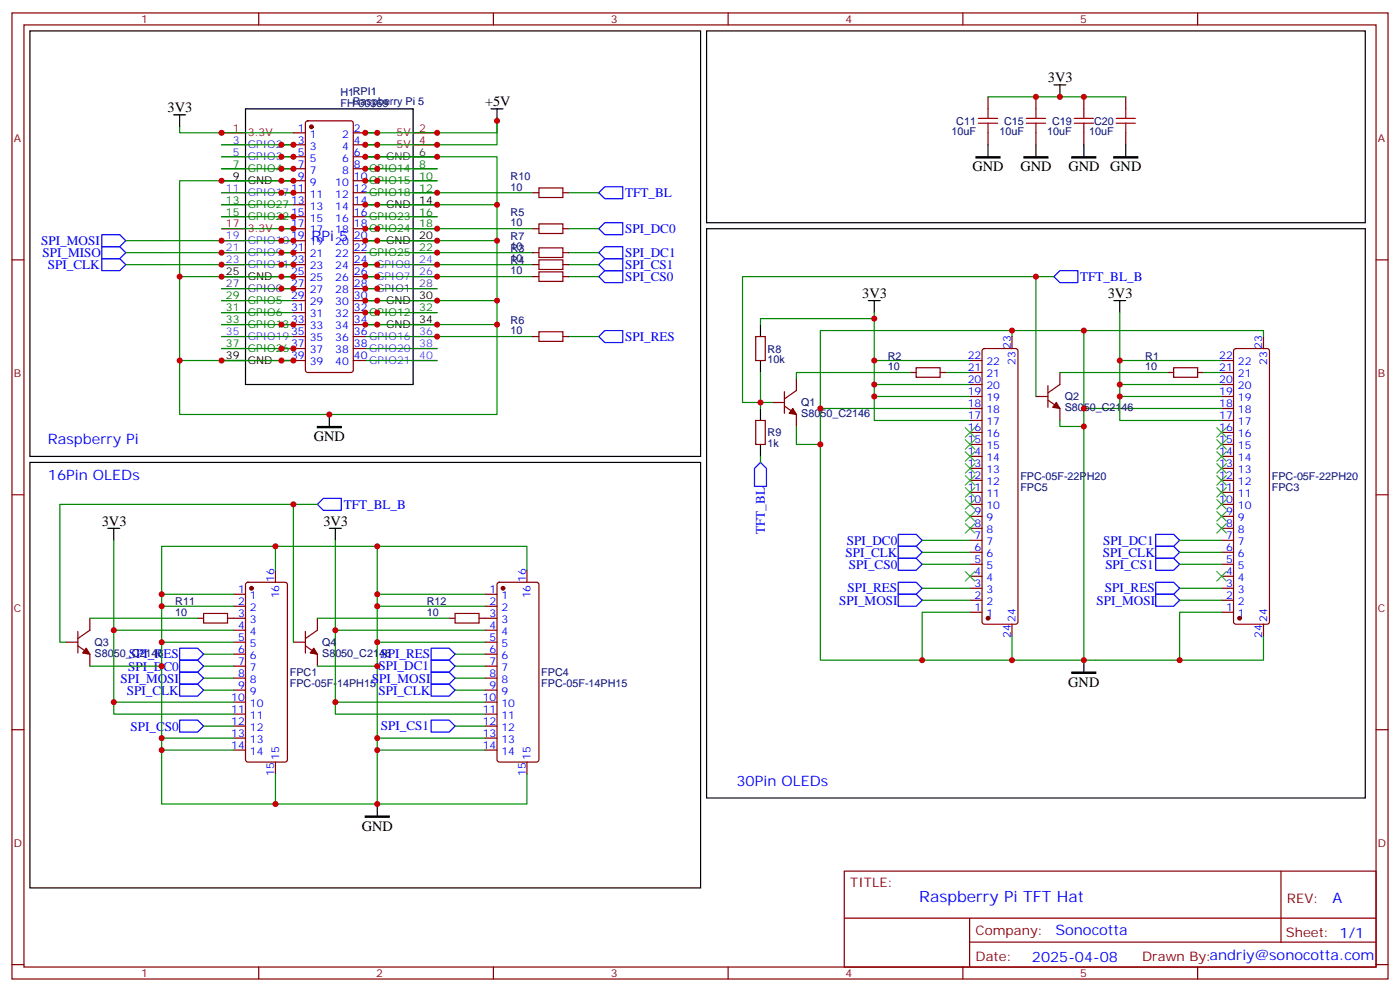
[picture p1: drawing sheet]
<svg xmlns="http://www.w3.org/2000/svg" width="412mm" height="292mm" viewBox="0 0 412 292" stroke-linecap="round" stroke-linejoin="round" font-family="sans-serif">
<g fill="none" stroke="#870000" stroke-width=".35">
<path d="M3.5 3.8h405.4v284.3h-405.4zM7.1 7.3h398.2v277.3h-398.2zM76.2 3.8v3.5M145.3 3.8v3.5M214.5 3.8v3.5M283.6 3.8v3.5M352.8 3.8v3.5M86.4 39.1h3.6M90.2 35.8l.5-.2h12.7l.5 .2 .2 .5v72.6l-.3 .5-.4 .2h-12.7l-.5-.2-.2-.5v-72.6zM104.1 39.1h3.5M291 28.5v3.5M291 39.1v3.5"/>
<path d="M305.2 28.5v3.5M305.2 39.1v3.5M319.3 28.5v3.5M319.3 39.1v3.5M331.6 28.5v3.5M331.6 39.1v3.5M86.4 42.6h3.6M86.4 46.1h3.6M86.4 49.7h3.6M86.4 53.2h3.6M86.4 56.7h3.6M104.1 42.6h3.5"/>
<path d="M104.1 46.1h3.5M104.1 49.7h3.5M104.1 53.2h3.5M104.1 56.7h3.5M157 56.7h1.7M158.7 55.3h7.1v2.8h-7.1zM165.8 56.7h1.8M3.5 76.5h3.6M86.4 60.3h3.6M86.4 63.8h3.6M86.4 67.3h3.6M86.4 77.9h3.6"/>
<path d="M86.4 70.8h3.6M86.4 74.4h3.6M104.1 60.3h3.5M104.1 63.8h3.5M104.1 67.3h3.5M104.1 77.9h3.5M104.1 70.8h3.5M104.1 74.4h3.5M157 67.3h1.7M157 77.9h1.7M157 74.4h1.7M158.7 76.5h7.1v2.8h-7.1z"/>
<path d="M158.7 65.9h7.1v2.8h-7.1zM158.7 73h7.1v2.8h-7.1zM165.8 67.3h1.8M165.8 77.9h1.8M165.8 74.4h1.8M405.3 76.5h3.6M86.4 99.1h3.6M86.4 95.5h3.6M86.4 92h3.6M86.4 88.5h3.6M86.4 84.9h3.6M86.4 81.4h3.6"/>
<path d="M104.1 99.1h3.5M104.1 95.5h3.5M104.1 92h3.5M104.1 88.5h3.5M104.1 84.9h3.5M104.1 81.4h3.5M157 99.1h1.7M157 81.4h1.7M158.7 80h7.1v2.8h-7.1zM158.7 97.6h7.1v2.9h-7.1zM165.8 99.1h1.8M165.8 81.4h1.8"/>
<path d="M222.6 99.1h2.8v7h-2.8zM298.1 99.1v3.5M372.2 99.1v3.5M86.4 106.1h3.6M86.4 102.6h3.6M104.1 106.1h3.5M104.1 102.6h3.5M227.5 118.5h3.6M231.1 119.5l3.5 2.5v3.5M231.1 115.3v6.3M234.6 111.4v3.5l-3.5 2.5M268.1 109.6h1.8"/>
<path d="M269.9 108.2h7v2.9h-7zM276.9 109.6h1.8M285.8 106.1h3.5M285.8 116.7h3.5M285.8 113.2h3.5M285.8 109.6h3.5M289.5 102.8l.5-.2h9.2l.5 .2 .2 .5v79.7l-.3 .5-.4 .2h-9.2l-.5-.2-.2-.5v-79.7zM305.2 116.7h3.5M308.7 117.8l3.5 2.4v3.6M308.7 113.5v6.4M312.2 109.6v3.6l-3.5 2.4M344 109.6h1.7"/>
<path d="M345.7 108.2h7.1v2.9h-7.1zM352.8 109.6h1.7M359.8 106.1h3.6M359.8 116.7h3.6M359.8 113.2h3.6M359.8 109.6h3.6M363.6 102.8l.5-.2h9.1l.5 .2 .2 .5v79.7l-.2 .5-.5 .2h-9.1l-.5-.2-.2-.5v-79.7zM222.6 123.8h2.8v7h-2.8zM285.8 137.9h3.5M285.8 134.3h3.5M285.8 130.8h3.5M285.8 127.3h3.5"/>
<path d="M285.8 123.8h3.5M285.8 120.2h3.5M359.8 137.9h3.6M359.8 134.3h3.6M359.8 130.8h3.6M359.8 127.3h3.6M359.8 123.8h3.6M359.8 120.2h3.6M3.5 145.6h3.6M285.8 159h3.5M285.8 155.5h3.5M285.8 152h3.5"/>
<path d="M285.8 148.4h3.5M285.8 144.9h3.5M285.8 141.4h3.5M359.8 159h3.6M359.8 155.5h3.6M359.8 152h3.6M359.8 148.4h3.6M359.8 144.9h3.6M359.8 141.4h3.6M405.3 145.6h3.6M68.8 178.4h3.5M68.8 174.9h3.5"/>
<path d="M72.6 171.6l.4-.2h11l.6 .4 .1 51.8-.3 .5-.4 .2h-11l-.5-.2-.2-.5v-51.5zM81.1 167.9v3.5M142.9 178.4h3.5M142.9 174.9h3.5M146.6 171.6l.5-.2h10.9l.7 .4v51.8l-.2 .5-.5 .2h-10.9l-.5-.2-.2-.5v-51.5zM155.2 167.9v3.5M285.8 176.7h3.5M285.8 173.1h3.5M285.8 169.6h3.5M285.8 166.1h3.5M285.8 162.6h3.5M359.8 176.7h3.6"/>
<path d="M359.8 173.1h3.6M359.8 169.6h3.6M359.8 166.1h3.6M359.8 162.6h3.6M19.4 189h3.5M22.9 190.1l3.6 2.4v3.6M22.9 185.8v6.4M26.5 182v3.5l-3.6 2.5M58.2 182h1.8M60 180.6h7v2.8h-7zM67 182h5.3M68.8 199.6h3.5"/>
<path d="M68.8 196.1h3.5M68.8 192.5h3.5M68.8 189h3.5M68.8 185.5h3.5M86.4 189h3.6M90 190.1l3.5 2.4v3.6M90 185.8v6.4M93.5 182v3.5l-3.5 2.5M132.3 182h1.8M134.1 180.6h7v2.8h-7zM141.1 182h5.3M142.9 199.6h3.5"/>
<path d="M142.9 196.1h3.5M142.9 192.5h3.5M142.9 189h3.5M142.9 185.5h3.5M285.8 180.2h3.5M298.1 183.7v3.6M359.8 180.2h3.6M372.2 183.7v3.6M3.5 214.8h3.6M68.8 217.2h3.5M68.8 213.7h3.5M68.8 210.2h3.5"/>
<path d="M68.8 206.7h3.5M68.8 203.1h3.5M142.9 217.2h3.5M142.9 213.7h3.5M142.9 210.2h3.5M142.9 206.7h3.5M142.9 203.1h3.5M405.3 214.8h3.6M68.8 220.8h3.5M81.1 224.3v3.5M142.9 220.8h3.5M155.2 224.3v3.5"/>
<path d="M248.7 256.4h156.6v28.2h-156.6zM377.3 256.4v20.9M248.7 270.2h156.5M285.6 277.3h119.6M285.6 270.2v14.2M3.5 283.9h3.6M76.2 284.6v3.5M145.3 284.6v3.5M214.5 284.6v3.5M283.6 284.6v3.5M352.8 284.6v3.5M405.3 283.9h3.6"/>
</g>
<g fill="none" stroke="#000" stroke-width=".35">
<path d="M8.8 9.1h197.6v125.2h-197.6zM208.1 9.1h194.1v56.4h-194.1zM51.2 33.8h3.5M52.9 33.8v3.5M72.3 32h49.4v81.2h-49.4zM144.6 32h3.6M146.4 32v3.6M310.4 25h3.6M312.2 25v3.5M65.3 53.2h7M291 42.6v3.5M305.2 42.6v3.5"/>
<path d="M319.3 42.6v3.5M331.6 42.6v3.5M121.7 60.3h7.1M121.7 70.8h7.1M208.1 67.3h194.1v167.6h-194.1zM65.3 81.4h7M121.7 88.5h7.1M121.7 95.5h7.1M224 95.5v3.6M255.8 88.5h3.5M257.5 88.5v3.5M328.1 88.5h3.5"/>
<path d="M329.8 88.5v3.5M65.3 106.1h7M224 106.1v3.5M8.8 136.1h197.6v125.2h-197.6zM97 122v3.5M224 120.2v3.6M224 130.8v3.5M31.7 155.5h3.6M33.5 155.5v3.5M97 155.5h3.5M98.8 155.5v3.5M319.3 194.3v3.5"/>
<path d="M111.1 236.6v3.6"/>
</g>
<path d="M65.3 39.1h7M121.7 39.1h7.1M121.7 42.6h7.1M65.3 67.3h7" fill="none" stroke="#f00" stroke-width=".35"/>
<path d="M65.3 42.6h7M65.3 46.1h7" fill="none" stroke="#06c" stroke-width=".35"/>
<path d="M121.7 46.1h7.1" fill="none" stroke="#333" stroke-width=".35"/>
<g fill="none" stroke="#060" stroke-width=".35">
<path d="M65.3 49.7h7M121.7 49.7h7.1M121.7 53.2h7.1M121.7 56.7h7.1M65.3 60.3h7M65.3 63.8h7M121.7 63.8h7.1M121.7 67.3h7.1M121.7 74.4h7.1M65.3 88.5h7M65.3 92h7M65.3 95.5h7"/>
<path d="M121.7 92h7.1M65.3 102.6h7"/>
</g>
<path d="M65.3 56.7h7M65.3 70.8h7M65.3 74.4h7M65.3 77.9h7M121.7 77.9h7.1M65.3 99.1h7M121.7 81.4h7.1M121.7 99.1h7.1M121.7 102.6h7.1M121.7 106.1h7.1" fill="none" stroke="#90f" stroke-width=".35"/>
<path d="M65.3 84.9h7M121.7 84.9h7.1" fill="none" stroke="#609" stroke-width=".35"/>
<g fill="none" stroke="#008700" stroke-width=".35">
<path d="M52.9 37.3v1.8h33.5M107.6 39.1h38.8v-3.5v7h-38.8M291 28.5h40.6M65.3 53.2h21.1h-33.5v28.2h33.5h-21.1M65.3 56.7h21.1M65.3 49.7h21.1M65.3 46.1h21.1M65.3 42.6h21.1M107.6 56.7h49.4M107.6 53.2h21.2M107.6 49.7h21.2M128.8 46.1h-21.2h38.8v14.2"/>
<path d="M167.6 56.7h8.8M37 70.8h49.4h-3.5M37 74.4h49.4h-3.5M37 77.9h49.4h-3.5M65.3 60.3h21.1M65.3 67.3h21.1M65.3 63.8h21.1M107.6 74.4h49.4M107.6 63.8h21.2M107.6 77.9h49.4M111.1 67.3h-3.5h49.4M128.8 70.8h-21.2h38.8v17.7"/>
<path d="M128.8 60.3h-21.2h38.8v10.5M167.6 67.3h8.8M167.6 77.9h8.8M167.6 74.4h8.8M52.9 81.4v24.7h33.5h-21.1M65.3 99.1h21.1M65.3 92h21.1M65.3 88.5h21.1M65.3 95.5h21.1M65.3 84.9h21.1M107.6 84.9h21.2M107.6 81.4h49.4"/>
<path d="M107.6 92h21.2M107.6 99.1h49.4M128.8 95.5h-21.2h38.8v26.5h-93.5v-15.9M128.8 88.5h-21.2h38.8v7M167.6 81.4h8.8M167.6 99.1h8.8M257.5 92v14.1h28.3M257.5 93.8h-33.5v1.7M298.1 99.1v-1.8h21.2v97M298.1 97.3h-56.4v97h56.4M305.2 81.4h5.2M319.3 97.3h52.9v1.8"/>
<path d="M329.8 92v31.8h30M65.3 102.6h21.1M107.6 102.6h21.2M107.6 106.1h21.2M224 109.6v8.9h3.5M257.5 106.1v17.7h28.3M257.5 116.7h28.3M257.5 113.2h28.3M268.1 109.6h-33.5v1.8M278.7 109.6h7.1M305.2 116.7v-35.3h-86.5v37.1h5.3v1.7M312.2 109.6h31.8"/>
<path d="M329.8 106.1h30M329.8 116.7h30M329.8 113.2h30M354.5 109.6h5.3M224 134.3v1.8M234.6 125.5v5.3h7.1M241.7 120.2h44.1M312.2 123.8v1.7h7.1M319.3 120.2h40.5M33.5 159v26.5h35.3M86.4 148.4h7.1M98.8 159v26.5h44.1"/>
<path d="M271.6 159h14.2M347.5 159h12.3M47.6 174.9v3.5h21.2M47.6 178.4v10.6h21.2M81.1 167.9v-7.1h74.1v7.1M81.1 160.8h-33.5v14.1h21.2M111.1 160.8v75.8M111.1 174.9h31.8M111.1 178.4h31.8M271.6 176.7h14.2M271.6 173.1h14.2M271.6 166.1h14.2"/>
<path d="M271.6 162.6h14.2M347.5 176.7h12.3M347.5 173.1h12.3M347.5 166.1h12.3M347.5 162.6h12.3M19.4 189h-1.8v-40.6h68.8v40.6M26.5 182h31.7M33.5 185.5v21.2h35.3M47.6 189v7.1h-21.1M47.6 196.1v21.1M60 192.5h8.8M60 196.1h8.8"/>
<path d="M60 199.6h8.8M93.5 196.1h17.6M93.5 182h38.8M98.8 185.5v21.2h44.1M111.1 189h31.8M134.1 192.5h8.8M134.1 196.1h8.8M134.1 199.6h8.8M285.8 180.2h-14.2v14.1M298.1 187.3v7h74.1v-7M359.8 180.2h-12.3v14.1M33.5 206.7v3.5h35.3"/>
<path d="M60 203.1h8.8M60 213.7h8.8M68.8 217.2h-21.2v19.4h33.5M98.8 206.7v3.5h44.1M111.1 217.2h31.8M134.1 203.1h8.8M134.1 213.7h8.8M47.6 220.8h21.2M81.1 227.8v8.8h74.1v-8.8M111.1 220.8h31.8"/>
</g>
<path d="M287.5 46.1h7.1v.4h-7.1zM301.6 46.1h7.1v.4h-7.1zM315.7 46.1h7.1v.4h-7.1zM328.1 46.1h7v.4h-7zM93.5 125.5h7v.4h-7zM315.7 197.8h7.1v.4h-7.1zM107.6 240.2h7.1v.3h-7.1z" fill="#000" stroke="#000" stroke-width=".35"/>
<g fill="#870000" stroke="#870000" stroke-width=".35">
<path d="M233.5 120.2l1.1 1.8-2.1-.4z"/>
<path d="M311.1 118.5l1.1 1.7-2.1-.3z"/>
<path d="M25.4 190.8l1.1 1.7-2.2-.3z"/>
<path d="M92.4 190.8l1.1 1.7-2.1-.3z"/>
<circle cx="91.7" cy="37.3" r=".53"/>
<circle cx="291" cy="182" r=".53"/>
<circle cx="365.1" cy="182" r=".53"/>
<circle cx="148.2" cy="173.1" r=".53"/>
<circle cx="74.1" cy="173.1" r=".53"/>
</g>
<g fill="none" stroke="#00f" stroke-width=".35">
<path d="M176.4 56.7l1.8-1.7h5.2v3.5h-5.2zM30 69.1h5.3l1.7 1.7-1.7 1.8h-5.3zM30 72.6h5.3l1.7 1.8-1.7 1.7h-5.3zM30 76.1h5.3l1.7 1.8-1.7 1.8h-5.3zM176.4 67.3l1.8-1.8h5.2v3.6h-5.2zM176.4 77.9l1.8-1.8h5.2v3.6h-5.2zM176.4 74.4l1.8-1.8h5.2v3.5h-5.2zM176.4 81.4l1.8-1.7h5.2v3.5h-5.2zM176.4 99.1l1.8-1.8h5.2v3.5h-5.2zM310.4 81.4l1.8-1.7h5.3v3.5h-5.3zM224 136.1l1.8 1.8v5.3h-3.6v-5.3zM93.5 148.4l1.7-1.7h5.3v3.5h-5.3z"/>
<path d="M264.6 157.3h5.3l1.7 1.7-1.7 1.8h-5.3zM340.4 157.3h5.3l1.8 1.7-1.8 1.8h-5.3zM264.6 164.3h5.3l1.7 1.8-1.7 1.8h-5.3zM264.6 171.4h5.3l1.7 1.7-1.7 1.8h-5.3zM264.6 160.8h5.3l1.7 1.8-1.7 1.7h-5.3zM264.6 174.9h5.3l1.7 1.8-1.7 1.7h-5.3zM340.4 164.3h5.3l1.8 1.8-1.8 1.8h-5.3zM340.4 171.4h5.3l1.8 1.7-1.8 1.8h-5.3zM340.4 160.8h5.3l1.8 1.8-1.8 1.7h-5.3zM340.4 174.9h5.3l1.8 1.8-1.8 1.7h-5.3zM52.9 197.8h5.3l1.8 1.8-1.8 1.8h-5.3zM52.9 190.8h5.3l1.8 1.7-1.8 1.8h-5.3z"/>
<path d="M52.9 194.3h5.3l1.8 1.8-1.8 1.7h-5.3zM127 194.3h5.3l1.8 1.8-1.8 1.7h-5.3zM127 190.8h5.3l1.8 1.7-1.8 1.8h-5.3zM127 197.8h5.3l1.8 1.8-1.8 1.8h-5.3zM52.9 211.9h5.3l1.8 1.8-1.8 1.8h-5.3zM52.9 201.4h5.3l1.8 1.7-1.8 1.8h-5.3zM127 201.4h5.3l1.8 1.7-1.8 1.8h-5.3zM127 211.9h5.3l1.8 1.8-1.8 1.8h-5.3z"/>
</g>
<g fill="none" stroke="#a10000" stroke-width=".35">
<path d="M288.2 36.3h5.7M288.2 34.9h5.7M291 32v2.9M291 36.3v2.8M302.3 36.3h5.7M302.3 34.9h5.7M305.2 32v2.9M305.2 36.3v2.8M316.4 36.3h5.7M316.4 34.9h5.7M319.3 32v2.9M319.3 36.3v2.8"/>
<path d="M328.8 36.3h5.6M328.8 34.9h5.6M331.6 32v2.9M331.6 36.3v2.8"/>
</g>
<g fill="none" stroke="#3c3" stroke-width=".35">
<path d="M284.3 140l2.9 2.8M284.3 136.5l2.9 2.8M284.3 132.9l2.9 2.8M284.3 129.4l2.9 2.8M284.3 125.9l2.9 2.8M287.2 140l-2.9 2.8M287.2 136.5l-2.9 2.8M287.2 132.9l-2.9 2.8M287.2 129.4l-2.9 2.8M287.2 125.9l-2.9 2.8M358.4 140l2.8 2.8M358.4 136.5l2.8 2.8"/>
<path d="M358.4 132.9l2.8 2.8M358.4 129.4l2.8 2.8M358.4 125.9l2.8 2.8M361.2 140l-2.8 2.8M361.2 136.5l-2.8 2.8M361.2 132.9l-2.8 2.8M361.2 129.4l-2.8 2.8M361.2 125.9l-2.8 2.8M284.3 154.1l2.9 2.8M284.3 150.6l2.9 2.8M284.3 147l2.9 2.9M284.3 143.5l2.9 2.8"/>
<path d="M287.2 154.1l-2.9 2.8M287.2 150.6l-2.9 2.8M287.2 147l-2.9 2.9M287.2 143.5l-2.9 2.8M358.4 154.1l2.8 2.8M358.4 150.6l2.8 2.8M358.4 147l2.8 2.9M358.4 143.5l2.8 2.8M361.2 154.1l-2.8 2.8M361.2 150.6l-2.8 2.8M361.2 147l-2.8 2.9M361.2 143.5l-2.8 2.8"/>
<path d="M284.3 168.2l2.9 2.8M287.2 168.2l-2.9 2.8M358.4 168.2l2.8 2.8M361.2 168.2l-2.8 2.8"/>
</g>
<g fill="#c00">
<circle cx="128.8" cy="39.1" r=".88"/>
<circle cx="128.8" cy="42.6" r=".88"/>
<circle cx="111.1" cy="95.5" r=".88"/>
<circle cx="52.9" cy="106.1" r=".88"/>
<circle cx="128.8" cy="95.5" r=".88"/>
<circle cx="146.4" cy="95.5" r=".88"/>
<circle cx="97" cy="122" r=".88"/>
<circle cx="111.1" cy="88.5" r=".88"/>
<circle cx="128.8" cy="88.5" r=".88"/>
<circle cx="146.4" cy="88.5" r=".88"/>
<circle cx="111.1" cy="70.8" r=".88"/>
<circle cx="128.8" cy="70.8" r=".88"/>
<circle cx="146.4" cy="70.8" r=".88"/>
<circle cx="111.1" cy="60.3" r=".88"/>
<circle cx="128.8" cy="60.3" r=".88"/>
<circle cx="146.4" cy="60.3" r=".88"/>
<circle cx="111.1" cy="46.1" r=".88"/>
<circle cx="128.8" cy="46.1" r=".88"/>
<circle cx="82.9" cy="53.2" r=".88"/>
<circle cx="82.9" cy="81.4" r=".88"/>
<circle cx="65.3" cy="81.4" r=".88"/>
<circle cx="65.3" cy="53.2" r=".88"/>
<circle cx="52.9" cy="81.4" r=".88"/>
<circle cx="82.9" cy="106.1" r=".88"/>
<circle cx="65.3" cy="106.1" r=".88"/>
<circle cx="111.1" cy="81.4" r=".88"/>
<circle cx="82.9" cy="102.6" r=".88"/>
<circle cx="82.9" cy="95.5" r=".88"/>
<circle cx="82.9" cy="84.9" r=".88"/>
<circle cx="82.9" cy="77.9" r=".88"/>
<circle cx="82.9" cy="74.4" r=".88"/>
<circle cx="82.9" cy="70.8" r=".88"/>
<circle cx="82.9" cy="67.3" r=".88"/>
<circle cx="82.9" cy="63.8" r=".88"/>
<circle cx="82.9" cy="56.7" r=".88"/>
<circle cx="82.9" cy="49.7" r=".88"/>
<circle cx="82.9" cy="46.1" r=".88"/>
<circle cx="82.9" cy="42.6" r=".88"/>
<circle cx="111.1" cy="39.1" r=".88"/>
<circle cx="111.1" cy="42.6" r=".88"/>
<circle cx="111.1" cy="49.7" r=".88"/>
<circle cx="111.1" cy="53.2" r=".88"/>
<circle cx="111.1" cy="67.3" r=".88"/>
<circle cx="111.1" cy="84.9" r=".88"/>
<circle cx="111.1" cy="92" r=".88"/>
<circle cx="86.4" cy="106.1" r=".88"/>
<circle cx="86.4" cy="102.6" r=".88"/>
<circle cx="86.4" cy="95.5" r=".88"/>
<circle cx="86.4" cy="84.9" r=".88"/>
<circle cx="86.4" cy="81.4" r=".88"/>
<circle cx="86.4" cy="53.2" r=".88"/>
<circle cx="86.4" cy="77.9" r=".88"/>
<circle cx="86.4" cy="74.4" r=".88"/>
<circle cx="86.4" cy="70.8" r=".88"/>
<circle cx="86.4" cy="67.3" r=".88"/>
<circle cx="86.4" cy="63.8" r=".88"/>
<circle cx="86.4" cy="56.7" r=".88"/>
<circle cx="86.4" cy="49.7" r=".88"/>
<circle cx="86.4" cy="46.1" r=".88"/>
<circle cx="86.4" cy="42.6" r=".88"/>
<circle cx="107.6" cy="39.1" r=".88"/>
<circle cx="107.6" cy="42.6" r=".88"/>
<circle cx="107.6" cy="46.1" r=".88"/>
<circle cx="107.6" cy="49.7" r=".88"/>
<circle cx="107.6" cy="53.2" r=".88"/>
<circle cx="107.6" cy="60.3" r=".88"/>
<circle cx="107.6" cy="67.3" r=".88"/>
<circle cx="107.6" cy="70.8" r=".88"/>
<circle cx="107.6" cy="77.9" r=".88"/>
<circle cx="107.6" cy="81.4" r=".88"/>
<circle cx="107.6" cy="84.9" r=".88"/>
<circle cx="107.6" cy="88.5" r=".88"/>
<circle cx="107.6" cy="92" r=".88"/>
<circle cx="107.6" cy="95.5" r=".88"/>
<circle cx="111.1" cy="77.9" r=".88"/>
<circle cx="65.3" cy="70.8" r=".88"/>
<circle cx="65.3" cy="74.4" r=".88"/>
<circle cx="65.3" cy="77.9" r=".88"/>
<circle cx="128.8" cy="77.9" r=".88"/>
<circle cx="128.8" cy="81.4" r=".88"/>
<circle cx="128.8" cy="74.4" r=".88"/>
<circle cx="128.8" cy="67.3" r=".88"/>
<circle cx="65.3" cy="39.1" r=".88"/>
<circle cx="146.4" cy="35.6" r=".88"/>
<circle cx="305.2" cy="28.5" r=".88"/>
<circle cx="319.3" cy="28.5" r=".88"/>
<circle cx="312.2" cy="28.5" r=".88"/>
<circle cx="128.8" cy="99.1" r=".88"/>
<circle cx="319.3" cy="97.3" r=".88"/>
<circle cx="298.1" cy="97.3" r=".88"/>
<circle cx="298.1" cy="194.3" r=".88"/>
<circle cx="319.3" cy="194.3" r=".88"/>
<circle cx="271.6" cy="194.3" r=".88"/>
<circle cx="347.5" cy="194.3" r=".88"/>
<circle cx="257.5" cy="106.1" r=".88"/>
<circle cx="329.8" cy="106.1" r=".88"/>
<circle cx="241.7" cy="120.2" r=".88"/>
<circle cx="257.5" cy="116.7" r=".88"/>
<circle cx="257.5" cy="113.2" r=".88"/>
<circle cx="329.8" cy="116.7" r=".88"/>
<circle cx="329.8" cy="113.2" r=".88"/>
<circle cx="319.3" cy="120.2" r=".88"/>
<circle cx="241.7" cy="130.8" r=".88"/>
<circle cx="257.5" cy="93.8" r=".88"/>
<circle cx="224" cy="118.5" r=".88"/>
<circle cx="319.3" cy="125.5" r=".88"/>
<circle cx="128.8" cy="56.7" r=".88"/>
<circle cx="111.1" cy="236.6" r=".88"/>
<circle cx="111.1" cy="160.8" r=".88"/>
<circle cx="81.1" cy="160.8" r=".88"/>
<circle cx="47.6" cy="174.9" r=".88"/>
<circle cx="111.1" cy="174.9" r=".88"/>
<circle cx="111.1" cy="178.4" r=".88"/>
<circle cx="111.1" cy="220.8" r=".88"/>
<circle cx="111.1" cy="217.2" r=".88"/>
<circle cx="81.1" cy="236.6" r=".88"/>
<circle cx="47.6" cy="220.8" r=".88"/>
<circle cx="111.1" cy="189" r=".88"/>
<circle cx="47.6" cy="178.4" r=".88"/>
<circle cx="33.5" cy="185.5" r=".88"/>
<circle cx="33.5" cy="206.7" r=".88"/>
<circle cx="98.8" cy="185.5" r=".88"/>
<circle cx="98.8" cy="206.7" r=".88"/>
<circle cx="47.6" cy="189" r=".88"/>
<circle cx="47.6" cy="217.2" r=".88"/>
<circle cx="47.6" cy="196.1" r=".88"/>
<circle cx="111.1" cy="196.1" r=".88"/>
<circle cx="86.4" cy="148.4" r=".88"/>
<circle cx="305.2" cy="81.4" r=".88"/>
</g>
<text font-size="4.6" fill="#00f" x="270.8" y="265.4">Raspberry Pi TFT Hat</text>
<g font-size="4.2">
<text x="308.7" y="24.3">3V3</text>
<text x="49.4" y="33.1">3V3</text>
<text x="142.9" y="31.3">+5V</text>
<text x="286.5" y="50.5">GND</text>
<text x="300.6" y="50.5">GND</text>
<text x="314.7" y="50.5">GND</text>
<text x="327.1" y="50.5">GND</text>
<text x="254" y="87.8">3V3</text>
<text x="326.3" y="87.8">3V3</text>
<text x="92.4" y="129.8">GND</text>
<text x="30" y="154.8">3V3</text>
<text x="95.2" y="154.8">3V3</text>
<text x="314.7" y="202.2">GND</text>
<text x="106.5" y="244.5">GND</text>
</g>
<g font-size="4.2" fill="#00f">
<text x="91.7" y="70.8">RPi 5</text>
<text x="14.1" y="130.8">Raspberry Pi</text>
<text x="14.1" y="141.4">16Pin OLEDs</text>
<text x="217" y="231.4">30Pin OLEDs</text>
<text x="392.5" y="265.7">A</text>
<text x="310.9" y="275.2">Sonocotta</text>
<text x="304" y="283">2025-04-08</text>
</g>
<g font-size="3.9" fill="#00f">
<text x="184.1" y="57.9">TFT_BL</text>
<text x="184.1" y="68.5">SPI_DC0</text>
<text x="12.1" y="72.1">SPI_MOSI</text>
<text x="12.6" y="75.6">SPI_MISO</text>
<text x="184.1" y="75.6">SPI_DC1</text>
<text x="14.1" y="79.2">SPI_CLK</text>
<text x="184.1" y="79.1">SPI_CS1</text>
<text x="184.1" y="82.6">SPI_CS0</text>
<text x="318.2" y="82.7">TFT_BL_B</text>
<text x="184.2" y="100.3">SPI_RES</text>
<text x="101.2" y="149.7">TFT_BL_B</text>
<text x="225.3" y="157.2" transform="rotate(-90 225.3 157.2)">TFT_BL</text>
<text x="249.4" y="160.4">SPI_DC0</text>
<text x="324.9" y="160.3">SPI_DC1</text>
<text x="249" y="163.8">SPI_CLK</text>
<text x="250.1" y="167.4">SPI_CS0</text>
<text x="324.9" y="163.8">SPI_CLK</text>
<text x="325.6" y="167.3">SPI_CS1</text>
<text x="247.1" y="178">SPI_MOSI</text>
<text x="249.7" y="174.3">SPI_RES</text>
<text x="323" y="178">SPI_MOSI</text>
<text x="325.5" y="174.3">SPI_RES</text>
<text x="37.8" y="197.4">SPI_DC0</text>
<text x="38" y="193.8">SPI_RES</text>
<text x="111.5" y="197.3">SPI_DC1</text>
<text x="112.1" y="193.8">SPI_RES</text>
<text x="35.5" y="200.9">SPI_MOSI</text>
<text x="109.6" y="200.9">SPI_MOSI</text>
<text x="37.4" y="204.4">SPI_CLK</text>
<text x="111.5" y="204.4">SPI_CLK</text>
<text x="38.4" y="215">SPI_CS0</text>
<text x="112.2" y="215">SPI_CS1</text>
</g>
<g font-size="3.9" fill="#800">
<text x="250.5" y="261">TITLE:</text>
<text x="379.1" y="265.7">REV:</text>
<text x="287.4" y="275.2">Company:</text>
<text x="378.7" y="275.8">Sheet: 1/1</text>
<text x="287.4" y="282.9">Date:</text>
<text x="336.4" y="282.9">Drawn By:andriy@sonocotta.com</text>
</g>
<g font-size="3.2" fill="#800">
<text x="41.6" y="6.8">1</text>
<text x="110.8" y="6.8">2</text>
<text x="179.9" y="6.8">3</text>
<text x="249.1" y="6.8">4</text>
<text x="318.2" y="6.8">5</text>
<text x="4.1" y="41.9">A</text>
<text x="405.9" y="41.9">A</text>
<text x="4.1" y="111.1">B</text>
<text x="405.9" y="111.1">B</text>
<text x="4.1" y="180.2">C</text>
<text x="405.9" y="180.2">C</text>
<text x="4.1" y="249.3">D</text>
<text x="405.9" y="249.3">D</text>
<text x="41.6" y="287.6">1</text>
<text x="110.8" y="287.6">2</text>
<text x="179.9" y="287.6">3</text>
<text x="249.1" y="287.6">4</text>
<text x="318.2" y="287.6">5</text>
</g>
<g font-size="3.2" fill="#000080">
<text x="100.3" y="28.3">H1RPI1</text>
<text x="100.3" y="31.4">FH-00369</text>
<text x="103.9" y="30.9">Raspberry Pi 5</text>
<text x="280.3" y="39.9">10uF</text>
<text x="281.7" y="36.7">C11</text>
<text x="294.4" y="39.9">10uF</text>
<text x="295.8" y="36.7">C15</text>
<text x="308.5" y="39.9">10uF</text>
<text x="309.9" y="36.7">C19</text>
<text x="320.8" y="39.9">10uF</text>
<text x="322.3" y="36.7">C20</text>
<text x="150.4" y="52.9">R10</text>
<text x="150.4" y="56.1">10</text>
<text x="150.4" y="63.5">R5</text>
<text x="150.4" y="66.7">10</text>
<text x="150.4" y="70.5">R7</text>
<text x="150.4" y="77.2">10</text>
<text x="150.4" y="74.1">R3</text>
<text x="150.4" y="77.6">R4</text>
<text x="150.4" y="73.7">10</text>
<text x="150.4" y="80.8">10</text>
<text x="150.4" y="95.2">R6</text>
<text x="150.4" y="98.4">10</text>
<text x="226.1" y="106.9">10k</text>
<text x="226.1" y="103.8">R8</text>
<text x="261.5" y="105.8">R2</text>
<text x="337.4" y="105.8">R1</text>
<text x="261.5" y="109">10</text>
<text x="337.4" y="109">10</text>
<text x="236" y="119.6">Q1</text>
<text x="313.6" y="117.8">Q2</text>
<text x="236" y="122.8">S8050_C2146</text>
<text x="313.6" y="121">S8050_C2146</text>
<text x="226.1" y="131.6">1k</text>
<text x="226.1" y="128.4">R9</text>
<text x="300.6" y="141.4">FPC-05F-22PH20</text>
<text x="374.6" y="141.4">FPC-05F-22PH20</text>
<text x="300.6" y="144.6">FPC5</text>
<text x="374.6" y="144.6">FPC3</text>
<text x="51.6" y="178.1">R11</text>
<text x="125.7" y="178.1">R12</text>
<text x="51.6" y="181.3">10</text>
<text x="125.7" y="181.3">10</text>
<text x="27.9" y="190.1">Q3</text>
<text x="94.9" y="190.1">Q4</text>
<text x="27.9" y="193.3">S8050_C2146</text>
<text x="94.9" y="193.3">S8050_C2146</text>
<text x="85.4" y="202.1">FPC-05F-14PH15</text>
<text x="85.4" y="198.9">FPC1</text>
<text x="159.5" y="202.1">FPC-05F-14PH15</text>
<text x="159.5" y="198.9">FPC4</text>
</g>
<g font-size="3.2" fill="#f00">
<text x="68.5" y="38.7">1</text>
<text x="73" y="40.1">3.3V</text>
<text x="116.8" y="40.1">5V</text>
<text x="123.5" y="38.7">2</text>
<text x="116.8" y="43.7">5V</text>
<text x="123.5" y="42.3">4</text>
<text x="66.5" y="67">17</text>
<text x="73" y="68.4">3.3V</text>
</g>
<g font-size="3.2" fill="#00f">
<text x="87.8" y="38.7">1</text>
<text x="91.3" y="40.5">1</text>
<text x="100.7" y="40.5">2</text>
<text x="104.2" y="38.7">2</text>
<text x="87.8" y="42.3">3</text>
<text x="87.8" y="45.8">5</text>
<text x="91.3" y="44">3</text>
<text x="91.3" y="47.6">5</text>
<text x="100.7" y="47.6">6</text>
<text x="100.7" y="44">4</text>
<text x="104.2" y="45.8">6</text>
<text x="104.2" y="42.3">4</text>
<text x="87.8" y="49.3">7</text>
<text x="87.8" y="52.8">9</text>
<text x="91.3" y="51.1">7</text>
<text x="100.7" y="51.1">8</text>
<text x="104.2" y="52.8">10</text>
<text x="104.2" y="49.3">8</text>
<text x="85.7" y="56.4">11</text>
<text x="85.7" y="59.9">13</text>
<text x="91.3" y="54.6">9</text>
<text x="91.3" y="58.1">11</text>
<text x="98.7" y="58.1">12</text>
<text x="98.7" y="54.6">10</text>
<text x="104.2" y="59.9">14</text>
<text x="104.2" y="56.4">12</text>
<text x="85.7" y="63.4">15</text>
<text x="91.3" y="61.7">13</text>
<text x="91.3" y="65.2">15</text>
<text x="98.7" y="65.2">16</text>
<text x="98.7" y="61.7">14</text>
<text x="104.2" y="63.4">16</text>
<text x="85.7" y="67">17</text>
<text x="85.7" y="70.5">19</text>
<text x="91.3" y="68.7">17</text>
<text x="98.7" y="68.7">18</text>
<text x="104.2" y="70.5">20</text>
<text x="104.2" y="67">18</text>
<text x="85.7" y="74">21</text>
<text x="85.7" y="77.5">23</text>
<text x="91.3" y="72.2">19</text>
<text x="91.3" y="75.8">21</text>
<text x="98.7" y="75.8">22</text>
<text x="98.7" y="72.2">20</text>
<text x="104.2" y="77.5">24</text>
<text x="104.2" y="74">22</text>
<text x="85.7" y="81.1">25</text>
<text x="91.3" y="79.3">23</text>
<text x="91.3" y="82.8">25</text>
<text x="98.7" y="82.8">26</text>
<text x="98.7" y="79.3">24</text>
<text x="104.2" y="81.1">26</text>
<text x="85.7" y="84.6">27</text>
<text x="85.7" y="88.1">29</text>
<text x="91.3" y="86.4">27</text>
<text x="91.3" y="89.9">29</text>
<text x="98.7" y="89.9">30</text>
<text x="98.7" y="86.4">28</text>
<text x="104.2" y="88.1">30</text>
<text x="104.2" y="84.6">28</text>
<text x="85.7" y="91.7">31</text>
<text x="85.7" y="95.2">33</text>
<text x="91.3" y="93.4">31</text>
<text x="98.7" y="93.4">32</text>
<text x="104.2" y="95.2">34</text>
<text x="104.2" y="91.7">32</text>
<text x="85.7" y="98.7">35</text>
<text x="91.3" y="96.9">33</text>
<text x="91.3" y="100.5">35</text>
<text x="98.7" y="100.5">36</text>
<text x="98.7" y="96.9">34</text>
<text x="104.2" y="98.7">36</text>
<text x="85.7" y="102.2">37</text>
<text x="85.7" y="105.8">39</text>
<text x="91.3" y="104">37</text>
<text x="91.3" y="107.5">39</text>
<text x="98.7" y="107.5">40</text>
<text x="98.7" y="104">38</text>
<text x="104.2" y="105.8">40</text>
<text x="104.2" y="102.2">38</text>
<text x="285.1" y="105.8">22</text>
<text x="290.6" y="107.5">22</text>
<text x="297.7" y="102.6" transform="rotate(-90 297.7 102.6)">23</text>
<text x="299.2" y="107.3" transform="rotate(-90 299.2 107.3)">23</text>
<text x="359.2" y="105.8">22</text>
<text x="364.7" y="107.5">22</text>
<text x="371.8" y="102.6" transform="rotate(-90 371.8 102.6)">23</text>
<text x="373.2" y="107.3" transform="rotate(-90 373.2 107.3)">23</text>
<text x="285.1" y="112.8">20</text>
<text x="285.1" y="109.3">21</text>
<text x="290.6" y="111.1">21</text>
<text x="359.2" y="112.8">20</text>
<text x="359.2" y="109.3">21</text>
<text x="364.7" y="111.1">21</text>
<text x="285.1" y="119.9">18</text>
<text x="285.1" y="116.3">19</text>
<text x="290.6" y="118.1">19</text>
<text x="290.6" y="114.6">20</text>
<text x="359.2" y="119.9">18</text>
<text x="359.2" y="116.3">19</text>
<text x="364.7" y="118.1">19</text>
<text x="364.7" y="114.6">20</text>
<text x="285.1" y="123.4">17</text>
<text x="290.6" y="125.2">17</text>
<text x="290.6" y="121.6">18</text>
<text x="359.2" y="123.4">17</text>
<text x="364.7" y="125.2">17</text>
<text x="364.7" y="121.6">18</text>
<text x="285.1" y="130.5">15</text>
<text x="285.1" y="126.9">16</text>
<text x="290.6" y="128.7">16</text>
<text x="359.2" y="130.5">15</text>
<text x="359.2" y="126.9">16</text>
<text x="364.7" y="128.7">16</text>
<text x="285.1" y="137.5">13</text>
<text x="285.1" y="134">14</text>
<text x="290.6" y="135.7">14</text>
<text x="290.6" y="132.2">15</text>
<text x="359.2" y="137.5">13</text>
<text x="359.2" y="134">14</text>
<text x="364.7" y="135.7">14</text>
<text x="364.7" y="132.2">15</text>
<text x="285.1" y="141">12</text>
<text x="290.6" y="142.8">12</text>
<text x="290.6" y="139.3">13</text>
<text x="359.2" y="141">12</text>
<text x="364.7" y="142.8">12</text>
<text x="364.7" y="139.3">13</text>
<text x="285.1" y="148.1">10</text>
<text x="285.1" y="144.6">11</text>
<text x="290.6" y="149.9">10</text>
<text x="290.6" y="146.3">11</text>
<text x="359.2" y="148.1">10</text>
<text x="359.2" y="144.6">11</text>
<text x="364.7" y="149.9">10</text>
<text x="364.7" y="146.3">11</text>
<text x="287.1" y="155.2">8</text>
<text x="287.1" y="151.6">9</text>
<text x="290.6" y="153.4">9</text>
<text x="361.2" y="155.2">8</text>
<text x="361.2" y="151.6">9</text>
<text x="364.7" y="153.4">9</text>
<text x="287.1" y="158.7">7</text>
<text x="290.6" y="160.4">7</text>
<text x="290.6" y="156.9">8</text>
<text x="361.2" y="158.7">7</text>
<text x="364.7" y="160.4">7</text>
<text x="364.7" y="156.9">8</text>
<text x="287.1" y="165.7">5</text>
<text x="287.1" y="162.2">6</text>
<text x="290.6" y="167.5">5</text>
<text x="290.6" y="164">6</text>
<text x="361.2" y="165.7">5</text>
<text x="361.2" y="162.2">6</text>
<text x="364.7" y="167.5">5</text>
<text x="364.7" y="164">6</text>
<text x="80.8" y="171.4" transform="rotate(-90 80.8 171.4)">16</text>
<text x="154.9" y="171.4" transform="rotate(-90 154.9 171.4)">16</text>
<text x="287.1" y="172.8">3</text>
<text x="287.1" y="169.3">4</text>
<text x="290.6" y="171">4</text>
<text x="361.2" y="172.8">3</text>
<text x="361.2" y="169.3">4</text>
<text x="364.7" y="171">4</text>
<text x="70.1" y="178.1">2</text>
<text x="70.1" y="174.6">1</text>
<text x="73.6" y="179.8">2</text>
<text x="73.6" y="176.3">1</text>
<text x="82.2" y="176.1" transform="rotate(-90 82.2 176.1)">16</text>
<text x="144.2" y="178.1">2</text>
<text x="144.2" y="174.6">1</text>
<text x="147.7" y="179.8">2</text>
<text x="147.7" y="176.3">1</text>
<text x="156.3" y="176.1" transform="rotate(-90 156.3 176.1)">16</text>
<text x="287.1" y="179.8">1</text>
<text x="287.1" y="176.3">2</text>
<text x="290.6" y="178.1">2</text>
<text x="290.6" y="174.6">3</text>
<text x="361.2" y="179.8">1</text>
<text x="361.2" y="176.3">2</text>
<text x="364.7" y="178.1">2</text>
<text x="364.7" y="174.6">3</text>
<text x="70.1" y="185.1">4</text>
<text x="70.1" y="181.6">3</text>
<text x="73.6" y="183.4">3</text>
<text x="144.2" y="185.1">4</text>
<text x="144.2" y="181.6">3</text>
<text x="147.7" y="183.4">3</text>
<text x="290.6" y="181.6">1</text>
<text x="299.2" y="183" transform="rotate(-90 299.2 183)">24</text>
<text x="364.7" y="181.6">1</text>
<text x="373.2" y="183" transform="rotate(-90 373.2 183)">24</text>
<text x="70.1" y="188.7">5</text>
<text x="73.6" y="190.4">5</text>
<text x="73.6" y="186.9">4</text>
<text x="144.2" y="188.7">5</text>
<text x="147.7" y="190.4">5</text>
<text x="147.7" y="186.9">4</text>
<text x="297.7" y="187.8" transform="rotate(-90 297.7 187.8)">24</text>
<text x="371.8" y="187.8" transform="rotate(-90 371.8 187.8)">24</text>
<text x="70.1" y="195.7">7</text>
<text x="70.1" y="192.2">6</text>
<text x="73.6" y="197.5">7</text>
<text x="73.6" y="194">6</text>
<text x="144.2" y="195.7">7</text>
<text x="144.2" y="192.2">6</text>
<text x="147.7" y="197.5">7</text>
<text x="147.7" y="194">6</text>
<text x="70.1" y="202.8">9</text>
<text x="70.1" y="199.2">8</text>
<text x="73.6" y="201">8</text>
<text x="144.2" y="202.8">9</text>
<text x="144.2" y="199.2">8</text>
<text x="147.7" y="201">8</text>
<text x="68.1" y="209.8">11</text>
<text x="68.1" y="206.3">10</text>
<text x="73.6" y="208.1">10</text>
<text x="73.6" y="204.5">9</text>
<text x="142.2" y="209.8">11</text>
<text x="142.2" y="206.3">10</text>
<text x="147.7" y="208.1">10</text>
<text x="147.7" y="204.5">9</text>
<text x="68.1" y="213.4">12</text>
<text x="73.6" y="215.1">12</text>
<text x="73.6" y="211.6">11</text>
<text x="142.2" y="213.4">12</text>
<text x="147.7" y="215.1">12</text>
<text x="147.7" y="211.6">11</text>
<text x="68.1" y="220.4">14</text>
<text x="68.1" y="216.9">13</text>
<text x="73.6" y="218.7">13</text>
<text x="142.2" y="220.4">14</text>
<text x="142.2" y="216.9">13</text>
<text x="147.7" y="218.7">13</text>
<text x="73.6" y="222.2">14</text>
<text x="82.2" y="223.6" transform="rotate(-90 82.2 223.6)">15</text>
<text x="147.7" y="222.2">14</text>
<text x="156.3" y="223.6" transform="rotate(-90 156.3 223.6)">15</text>
<text x="80.8" y="228.3" transform="rotate(-90 80.8 228.3)">15</text>
<text x="154.9" y="228.3" transform="rotate(-90 154.9 228.3)">15</text>
</g>
<g font-size="3.2" fill="#06c">
<text x="68.5" y="42.3">3</text>
<text x="68.5" y="45.8">5</text>
<text x="73" y="43.7">GPIO2</text>
<text x="73" y="47.2">GPIO3</text>
</g>
<g font-size="3.2" fill="#333">
<text x="113.7" y="47.2">GND</text>
<text x="123.5" y="45.8">6</text>
</g>
<g font-size="3.2" fill="#060">
<text x="68.5" y="49.3">7</text>
<text x="73" y="50.7">GPIO4</text>
<text x="108.8" y="50.7">GPIO14</text>
<text x="123.5" y="49.3">8</text>
<text x="123.5" y="52.8">10</text>
<text x="66.5" y="59.9">13</text>
<text x="108.8" y="54.3">GPIO15</text>
<text x="108.8" y="57.8">GPIO18</text>
<text x="123.5" y="56.4">12</text>
<text x="66.5" y="63.4">15</text>
<text x="73" y="61.3">GPIO27</text>
<text x="73" y="64.8">GPIO22</text>
<text x="108.8" y="64.8">GPIO23</text>
<text x="123.5" y="63.4">16</text>
<text x="108.8" y="68.4">GPIO24</text>
<text x="123.5" y="67">18</text>
<text x="108.8" y="75.4">GPIO25</text>
<text x="123.5" y="74">22</text>
<text x="66.5" y="88.1">29</text>
<text x="73" y="89.5">GPIO5</text>
<text x="66.5" y="91.7">31</text>
<text x="66.5" y="95.2">33</text>
<text x="73" y="93.1">GPIO6</text>
<text x="108.8" y="93.1">GPIO12</text>
<text x="123.5" y="91.7">32</text>
<text x="73" y="96.6">GPIO13</text>
<text x="66.5" y="102.2">37</text>
<text x="73" y="103.6">GPIO26</text>
</g>
<g font-size="3.2">
<text x="68.5" y="52.8">9</text>
<text x="73" y="54.3">GND</text>
<text x="123.5" y="59.9">14</text>
<text x="113.7" y="61.3">GND</text>
<text x="113.7" y="71.9">GND</text>
<text x="123.5" y="70.5">20</text>
<text x="66.5" y="81.1">25</text>
<text x="73" y="82.5">GND</text>
<text x="113.7" y="89.5">GND</text>
<text x="123.5" y="88.1">30</text>
<text x="123.5" y="95.2">34</text>
<text x="113.7" y="96.6">GND</text>
<text x="66.5" y="105.8">39</text>
<text x="73" y="107.2">GND</text>
</g>
<g font-size="3.2" fill="#90f">
<text x="66.5" y="56.4">11</text>
<text x="73" y="57.8">GPIO17</text>
<text x="66.5" y="70.5">19</text>
<text x="73" y="71.9">GPIO10</text>
<text x="66.5" y="74">21</text>
<text x="66.5" y="77.5">23</text>
<text x="73" y="75.4">GPIO9</text>
<text x="123.5" y="77.5">24</text>
<text x="73" y="79">GPIO11</text>
<text x="110.8" y="79">GPIO8</text>
<text x="110.8" y="82.5">GPIO7</text>
<text x="123.5" y="81.1">26</text>
<text x="66.5" y="98.7">35</text>
<text x="73" y="100.1">GPIO19</text>
<text x="108.8" y="100.1">GPIO16</text>
<text x="123.5" y="98.7">36</text>
<text x="108.8" y="103.6">GPIO20</text>
<text x="108.8" y="107.2">GPIO21</text>
<text x="123.5" y="102.2">38</text>
<text x="123.5" y="105.8">40</text>
</g>
<g font-size="3.2" fill="#609">
<text x="66.5" y="84.6">27</text>
<text x="73" y="86">GPIO0</text>
<text x="110.8" y="86">GPIO1</text>
<text x="123.5" y="84.6">28</text>
</g>
</svg>
